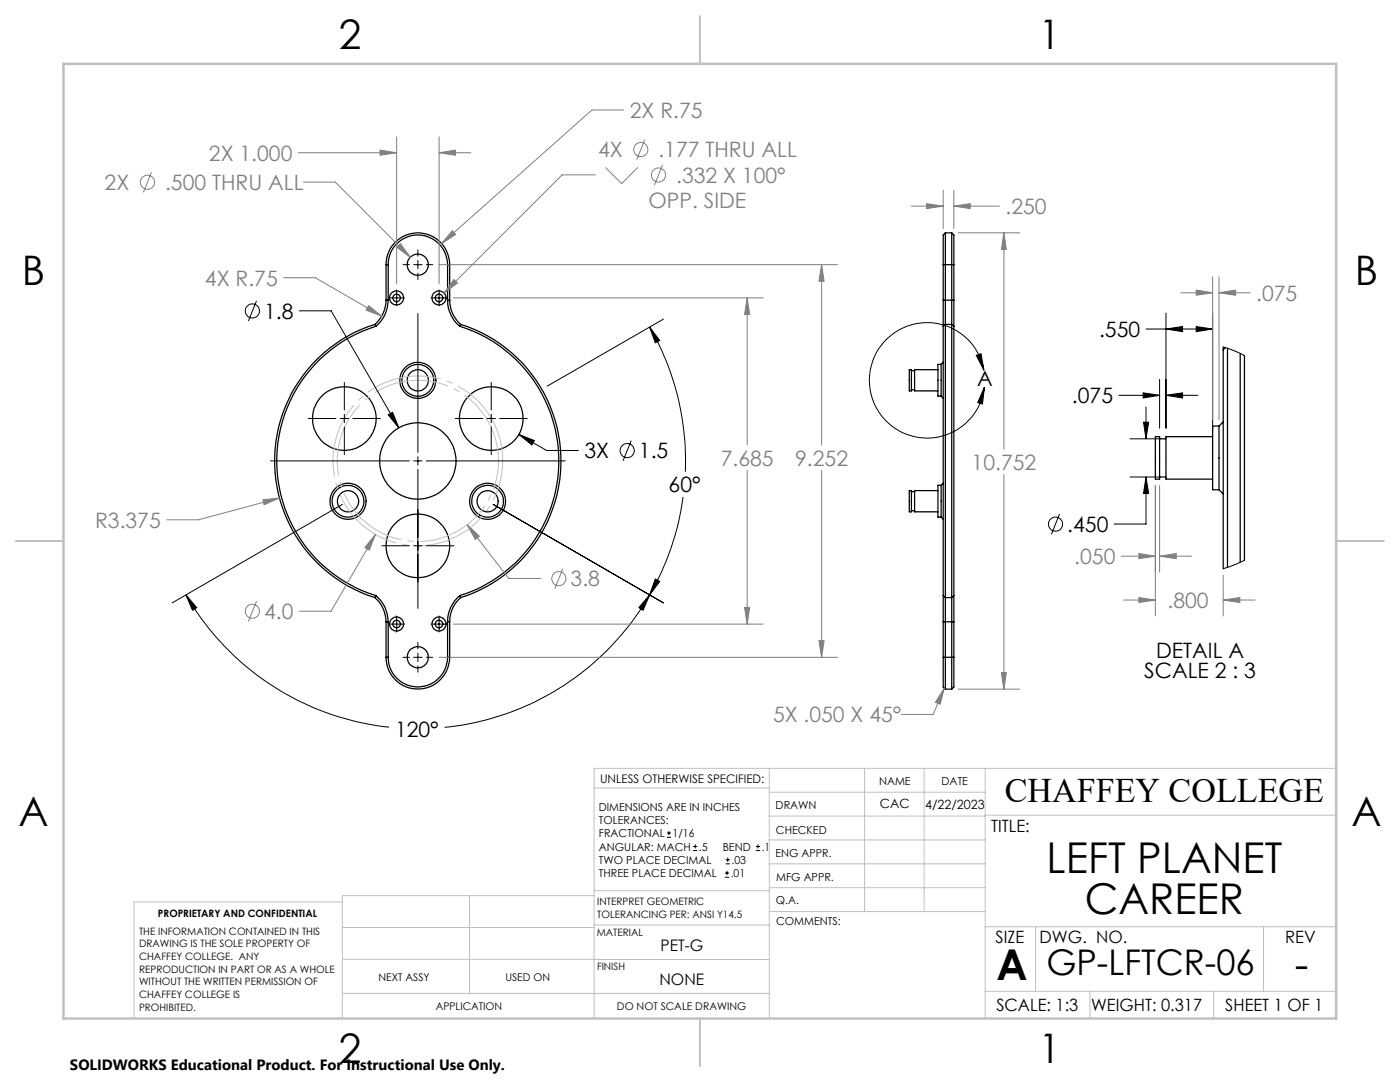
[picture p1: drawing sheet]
<svg xmlns="http://www.w3.org/2000/svg" width="279mm" height="216mm" viewBox="0 0 279 216" stroke-linecap="round" stroke-linejoin="round" font-family="sans-serif">
<g fill="none" stroke="#000" stroke-width=".25">
<path d="M77 52.8a6.4 6.4 0 0 1 6.4-6.3 6.4 6.4 0 0 1 6.3 6.3M77 59.9a6.6 6.6 0 0 1-2.2 4.8M77 59.9h.5M77 52.8v7.1M77 52.8h.5M77.5 59.9a6.7 6.7 0 0 1-2.5 5.2M77.5 52.8a5.9 5.9 0 0 1 5.9-5.9 5.9 5.9 0 0 1 5.9 5.9M77.5 52.8v7.1M89.3 59.9a6.9 6.9 0 0 0 2.4 5.2M89.3 52.8v7.1M89.3 59.9h.4M89.3 52.8h.4"/>
<path d="M89.7 59.9a6.4 6.4 0 0 0 2.2 4.8M89.7 52.8v7.1M188.2 59.9v5.2M188.2 59.9h2.2M188.2 52.8h2.2M188.2 52.8v7.1M188.7 46.5v18.2M188.7 46.5l-.5 .4v5.9M188.7 46.5h1.2M189.9 46.5v18.2M189.9 46.5l.5 .4v5.9M190.4 59.9v5.2"/>
<path d="M190.4 52.8v7.1M74.8 64.7a28.6 28.6 0 0 0-20 27.3 28.6 28.6 0 0 0 20 27.2M74.8 64.7l.2 .4M75 65.1a28.1 28.1 0 0 0-19.8 26.9 28.1 28.1 0 0 0 19.8 26.9M91.7 65.1a28.1 28.1 0 0 1 19.8 26.9 28.1 28.1 0 0 1-19.8 26.9M91.9 64.7a28.6 28.6 0 0 1 20 27.3 28.6 28.6 0 0 1-20 27.2M91.9 64.7l-.2 .4M181.5 73.8h.4v4.2h-.4zM181.9 74h.6M181.9 77.8h.6M187.2 73.8h-4.7v4.2h4.7M187.8 72.7v6.4"/>
<path d="M187.8 72.7h-.6v6.4h.6M187.8 79.1l.4 .4M188.2 65.1v53.8M188.2 72.3l-.4 .4M188.7 64.7v54.5M188.7 64.7h1.2M188.7 64.7l-.5 .4M189.9 64.7v54.5M189.9 64.7l.5 .4M190.4 65.1v53.8M244.1 69.8v43.7M244.1 69.3v.5"/>
<path d="M244.6 69.4l-.5 .4M245 69.5v43.7M247.5 70.5v41.7M248.4 70.9v40.9M181.5 97.9h.4v4.2h-.4zM181.9 98.1h.6M187.2 97.9h-4.7v4.2h4.7M187.8 96.8v6.4M187.8 96.8h-.6v6.4h.6M188.2 96.4l-.4 .4M230.6 87.1h.8v8.5h-.8zM231.4 87.6h1.3"/>
<path d="M231.4 95.2h1.3M242 87.1h-9.3v8.5h9.3M243.3 85v12.7M243.3 85h-1.3v12.7h1.3M243.3 97.7l.8 .9M244.1 84.2l-.8 .8M74.8 119.2a6.6 6.6 0 0 1 2.2 4.9M75 118.9a6.7 6.7 0 0 1 2.5 5.2M75 118.9l-.2 .3M91.7 118.9a6.9 6.9 0 0 0-2.4 5.2M91.7 118.9l.2 .3M91.9 119.2a6.4 6.4 0 0 0-2.2 4.9"/>
<path d="M181.9 101.9h.6M187.8 103.2l.4 .4M188.2 118.9v5.2M188.2 118.9l.5 .3M188.7 119.2v18.3M188.7 119.2h1.2M189.9 119.2v18.3M190.4 118.9v5.2M190.4 118.9l-.5 .3M77 131.2a6.4 6.4 0 0 0 6.4 6.3 6.4 6.4 0 0 0 6.3-6.3M77 131.2h.5M77 124.1h.5"/>
<path d="M77 124.1v7.1M77.5 131.2a5.9 5.9 0 0 0 5.9 5.9 5.9 5.9 0 0 0 5.9-5.9M77.5 124.1v7.1M89.3 124.1v7.1M89.3 131.2h.4M89.3 124.1h.4M89.7 124.1v7.1M188.2 131.2v5.9l.5 .4M188.2 131.2h2.2M188.2 124.1h2.2M188.2 124.1v7.1M188.7 137.5h1.2"/>
<path d="M190.4 131.2v5.9l-.5 .4M190.4 124.1v7.1"/>
<circle cx="79.1" cy="59.5" r="1.4"/>
<circle cx="79.2" cy="59.5" r=".75"/>
<circle cx="83.4" cy="52.8" r="2.12"/>
<circle cx="87.6" cy="59.5" r="1.4"/>
<circle cx="87.6" cy="59.5" r=".75"/>
<circle cx="83.4" cy="75.9" r="3.6"/>
<circle cx="83.4" cy="75.9" r="3.2"/>
<circle cx="83.4" cy="75.9" r="2.12"/>
<circle cx="68.7" cy="83.5" r="6.3"/>
<circle cx="83.4" cy="92" r="7.6"/>
<circle cx="98" cy="83.5" r="6.3"/>
<circle cx="69.5" cy="100" r="3.6"/>
<circle cx="69.5" cy="100" r="2.12"/>
<circle cx="69.5" cy="100" r="3.2"/>
<circle cx="83.4" cy="108.9" r="6.4"/>
<circle cx="97.3" cy="100" r="2.12"/>
<circle cx="97.3" cy="100" r="3.6"/>
<circle cx="97.3" cy="100" r="3.2"/>
<circle cx="79.1" cy="124.5" r="1.4"/>
<circle cx="79.2" cy="124.5" r=".75"/>
<circle cx="83.4" cy="131.1" r="2.11"/>
<circle cx="87.6" cy="124.5" r="1.4"/>
<circle cx="87.6" cy="124.5" r=".75"/>
</g>
<g fill="none" stroke="#000" stroke-width=".2">
<path d="M77.5 59.4h3.3M79.2 57.9v3.1M80.4 52.8h1.3M82.5 52.8h1.7M83.4 49.8v1.3M83.4 52v1.7M83.4 54.5v1.3M85.1 52.8h1.3M86 59.4h3.2M87.6 57.9v3.1M51.2 60l-1.6 4.1M59.7 62h6.4l13.5 23.4"/>
<path d="M68.7 76.3v5.5M83.4 62.5v27.8M98 76.3v5.5M129.6 65.3l2.1 2.6-.9 .5zM129.6 65.3a52.9 52.9 0 0 1 7.2 28.8M132.4 63.7l-23.2 13.3M194.8 70.9l1-.3 .6 3.3zM196.4 73.9a11.5 11.5 0 0 0-17.9-7.5 11.5 11.5 0 0 0 .6 19.4 11.5 11.5 0 0 0 17.4-8.5M196.5 77.3l-.4 3.3-1-.3zM223.3 78.9h8.1M228.1 78.4l3.3 .5-3.3 .5zM228.7 65.7h13.3"/>
<path d="M231.4 75.7v9.7M232.7 62.5v22.9M232.7 78.9h6.3M232.7 65.7l3.3-.5v1zM232.7 78.9l3.3-.5v1zM238.7 65.2l3.3 .5-3.3 .5zM242 62.5v23.4M244.1 69.3l2.1 .6 2.2 1M54 92h27.7M61.5 83.5h5.5M67.9 83.5h1.7M68.7 82.7v1.6"/>
<path d="M68.7 85.2v5.5M70.4 83.5h5.5M77.5 82.8l.9-.5 1.2 3.1zM82.5 92h1.7M83.4 91.1v1.7M83.4 93.7v27.7M85.1 92h27.7M90.8 83.5h5.5M97.2 83.5h1.7M98 82.7v1.6M98 85.2v5.5M99.7 83.5h5.5"/>
<path d="M103.5 86.7l3.1 1.2-.4 .9zM103.5 86.7l5.6 3.2h6.3M126 87.9l-1.6 4M136.3 99.2a52.7 52.7 0 0 1-6.7 19.5M225.5 95.2h5.9M225.5 87.6h5.9M228.2 84.2h1l-.5 3.4zM228.7 95.2l.5 3.3h-1zM228.7 95.2v9.4h-6.3M228.7 81.2v6.4M37.1 118.7l2.2 2.5-.9 .6zM37.1 118.7a53.5 53.5 0 0 0 40.5 26.4"/>
<path d="M68.3 100.6l-33.9 19.7M76.2 108.9h5.5M82.5 108.9h1.7M85.1 108.9h5.5M98.4 100.6l34 19.7M129.6 118.7l-1.3 3.1-.8-.6zM129.6 118.7a53.2 53.2 0 0 1-40.9 26.4M130.8 115.5l.9 .5-2.1 2.7zM211.5 102.6l-1.7 4M248.4 111.8l-2 .9-2.3 .8M77.5 124.5h3.3M79.2 122.9v3.2"/>
<path d="M80.4 131.2h1.3M82.5 131.2h1.7M83.4 128.2v1.3M83.4 130.3v1.7M83.4 132.9v1.2M85.1 131.2h1.3M86 124.5h3.2M87.6 122.9v3.2M133.1 167.1h.8M133.1 166.2h.8M133.5 165.8v.9M138.3 169.7h.8"/>
<path d="M138.3 168.9h.8M138.7 168.5v.8M144.7 175h.8M144.7 174.2h.8M144.8 172.4h.9M144.8 171.6h.9M145.1 173.8v.8M145.2 171.1v.9M150.8 169.7h.9M150.8 168.9h.9M151.3 168.5v.8"/>
<circle cx="50.4" cy="62" r="1.42"/>
<circle cx="125.2" cy="89.9" r="1.42"/>
<circle cx="210.6" cy="104.6" r="1.41"/>
</g>
<g fill="none" stroke="#808080" stroke-width=".2">
<path d="M30.2 34.4l-1.6 4M59.5 30.5h19.7M60.6 36.3h6.3l15 15M75.8 30l3.4 .5-3.4 .5zM79.2 27.3v29.3M87.6 30.5l3.3-.5v1zM87.6 27.3v29.3M87.6 30.5h6.4M118.8 34.9h-6.6l-23.6 23.6M120.8 33.4l3.3 3.3 3.2-3.3M124.5 21.9h-6.4l-30 26.7M128.7 27.8l-1.6 4.1"/>
<path d="M132.2 32.9l-1.6 4M188.2 38v7.6M190.4 38v7.6M56.6 55.4h6.3l13.3 7.7M79.9 48.6l2 2.7-2.7-1.9zM87.6 52.8h79.5M90.3 46l.6 .8-2.8 1.8zM90.5 59.4h61.8M90.6 55.8l.7 .7-2.7 2zM149.1 59.4l.5 3.4h-1zM149.1 59.4v29.4M164 52.8l.5 3.3h-1.1z"/>
<path d="M164 52.8v36M181.9 41.1h6.3M184.9 40.6l3.3 .5-3.3 .5zM190.4 41.1l3.2-.5v1zM190.4 41.1h9.1M191.2 46.5h12.3M200.3 46.5l.5 3.3h-1zM200.3 46.5v43.2M235.7 58.4h6.3M238.7 57.9l3.3 .5-3.3 .5zM242 55.2v28.5M243.3 58.4l3.3-.5v1z"/>
<path d="M243.3 55.2v28.5M243.3 58.4h6.2M73.6 61l2.6 2.1-3.1-1.2zM52.5 99.7l3.3-.3-3.1 1.3zM55.8 99.4l-16.2 4.3h-6.3M149.1 93.8v30.7M164 93.8v37.4M200.3 94.7v42.8M230.6 96.9v26M231.4 96.9v17.3M51.2 119.9l-1.6 4.1M74.9 106.6l-1.2 3.1-.9-.4z"/>
<path d="M74.9 106.6l-8.8 15.4h-6.4M93.2 104.7l2.5 2.3-.8 .6zM93.2 104.7l8.3 10.7h6.4M112.3 113.5l-1.6 4M223.8 111h6.8M224.2 119.7h6.4M227.3 110.5l3.3 .5-3.3 .5zM227.3 119.2l3.3 .5-3.3 .5zM231.4 111l3.3-.5v1zM231.4 111h6.4M244.1 119.7l3.3-.5v1zM244.1 114.8v8.1"/>
<path d="M244.1 119.7h6.4M87.6 131.2h79.5M90.5 124.5h61.8M148.6 121.2h1l-.5 3.3zM163.4 127.8h1.1l-.5 3.4zM188.5 137.3l-.9 3.2-.9-.4zM188.5 137.3l-2.3 5.3h-6.3M191.2 137.5h12.3M199.8 134.2h1l-.5 3.3z"/>
<circle cx="29.4" cy="36.4" r="1.41"/>
<circle cx="127.9" cy="29.8" r="1.42"/>
<circle cx="131.4" cy="34.9" r="1.4"/>
<circle cx="111.5" cy="115.5" r="1.41"/>
<circle cx="50.4" cy="122" r="1.41"/>
</g>
<path d="M99.6 87a16.9 16.9 0 0 0-28.3-6.9 16.9 16.9 0 0 0 7.5 28.2 16.9 16.9 0 0 0 21.1-20.2l-.3-1.1" fill="none" stroke="#c0c0c0" stroke-width=".2" stroke-dasharray="15.2 1.3 1.3 1.3" stroke-dashoffset="2" stroke-linecap="butt"/>
<path d="M98.8 87.3a16.1 16.1 0 0 0-26.9-6.6 16.1 16.1 0 0 0 7.1 26.8 16.1 16.1 0 0 0 20.1-19.1l-.3-1.1" fill="none" stroke="#c0c0c0" stroke-width=".2" stroke-dasharray="15.2 1.3 1.3 1.3" stroke-dashoffset="4.7" stroke-linecap="butt"/>
<g fill="none" stroke="#c0c0c0" stroke-width=".2">
<path d="M118.6 157.2h34.9M153.5 153.3v49.9M153.5 158.1h43.1M172.5 153.3v28.6M184.4 153.3v28.6M196.6 153.3v49.9M266.7 153.3h-148.1v49.9M68.3 180h-41.6v23.2M93.7 178.7v19.5M118.6 178.7h-50.3v24.5M118.6 177.7h35M153.5 167.6h43.1"/>
<path d="M153.5 162.8h43.1M153.5 172.4h43.1M153.5 177.1h43.1M196.6 162.7h70.1M68.3 198.2h85.2M68.3 191.4l85.2 .1M68.3 185.1h50.3M118.6 184.6h35M153.6 181.9h43M196.6 197.8h70.1M196.6 184.9h70.1M206.7 184.9v12.9"/>
<path d="M217.5 197.8v5.4M242.2 197.8v5.4M252.2 184.9v12.9"/>
</g>
<path d="M139.7 3.2v9.5M3.1 107.9h9.6M266.7 107.9h9.5M139.7 203.2v9.6" fill="none" stroke="#c0c0c0" stroke-width=".25"/>
<path d="M12.7 12.7h254v190.5h-254z" fill="none" stroke="#c0c0c0" stroke-width=".5"/>
<path d="M194.8 70.9l1-.3 .6 3.3zM196.5 77.3l-.4 3.3-1-.3z" fill="#000"/>
<path d="M74.9 106.6l-2.1 2.7 .9 .4zM93.2 104.7l1.7 2.9 .8-.6z" fill="#808080"/>
<path d="M37.1 118.7l2.2 2.5-.9 .6zM129.6 118.7l-1.3 3.1-.8-.6zM77.5 82.8l2.1 2.6-1.2-3.1zM130.8 115.5l.9 .5-2.1 2.7zM129.6 65.3l2.1 2.6-.9 .5zM103.5 86.7l2.7 2.1 .4-.9zM238.7 65.2l3.3 .5-3.3 .5zM232.7 65.7l3.3-.5v1zM228.1 78.4l3.3 .5-3.3 .5zM232.7 78.9l3.3-.5v1zM228.7 95.2l.5 3.3h-1zM228.2 84.2h1l-.5 3.4z" fill="#000"/>
<path d="M79.9 48.6l-.7 .8 2.7 1.9zM90.6 55.8l-2 2.7 2.7-2zM75.8 30l3.4 .5-3.4 .5zM87.6 30.5l3.3-.5v1zM149.1 59.4l.5 3.4h-1zM148.6 121.2h1l-.5 3.3zM164 52.8l.5 3.3h-1.1zM163.4 127.8h1.1l-.5 3.4zM52.5 99.7l.2 1 3.1-1.3zM73.6 61l-.5 .9 3.1 1.2zM90.3 46l-2.2 2.6 2.8-1.8zM200.3 46.5l.5 3.3h-1zM199.8 134.2h1l-.5 3.3zM184.9 40.6l3.3 .5-3.3 .5zM190.4 41.1l3.2-.5v1zM188.5 137.3l-.9 3.2-.9-.4zM227.3 110.5l3.3 .5-3.3 .5zM231.4 111l3.3-.5v1zM243.3 58.4l3.3-.5v1zM238.7 57.9l3.3 .5-3.3 .5zM227.3 119.2l3.3 .5-3.3 .5zM244.1 119.7l3.3-.5v1z" fill="#808080"/>
<g font-size="8.5">
<text x="208.9" y="174.2">LEFT PLANET</text>
<text x="216.5" y="182.3">CAREER</text>
<text x="198.9" y="195.5">A</text>
<text x="258.4" y="195.4">-</text>
</g>
<g font-size="8.1">
<text x="67.6" y="9.7">2</text>
<text x="207.3" y="9.7">1</text>
<text x="4.4" y="57">B</text>
<text x="270.4" y="57">B</text>
<text x="3.7" y="164.9">A</text>
<text x="269.7" y="164.9">A</text>
<text x="67.6" y="212.2">2</text>
<text x="207.3" y="212.2">1</text>
</g>
<text font-size="7.1" x="208.8" y="194.6">GP-LFTCR-06</text>
<text font-size="6.9" x="200.5" y="160.1">CHAFFEY COLLEGE</text>
<g font-size="4.2" fill="#808080">
<text x="125.7" y="23.5">2X R.75</text>
<text x="41.7" y="32">2X 1.000</text>
<text x="119.3" y="31.4">4X</text>
<text x="131.4" y="31.4">.177 THRU ALL</text>
<text x="20.9" y="37.9">2X</text>
<text x="32.9" y="37.9">.500 THRU ALL</text>
<text x="129.4" y="41.5">OPP. SIDE</text>
<text x="134.9" y="36.5">.332 X 100°</text>
<text x="200.7" y="42.7">.250</text>
<text x="40.9" y="57">4X R.75</text>
<text x="250.7" y="60">.075</text>
<text x="143.8" y="92.9">7.685</text>
<text x="158.7" y="92.9">9.252</text>
<text x="193.9" y="93.8">10.752</text>
<text x="19" y="105.3">R3.375</text>
<text x="214.4" y="112.6">.050</text>
<text x="113.9" y="117">3.8</text>
<text x="52.7" y="123.5">4.0</text>
<text x="233" y="121.3">.800</text>
<text x="154.3" y="144.1">5X .050 X 45°</text>
</g>
<g font-size="4.2">
<text x="52.7" y="63.6">1.8</text>
<text x="219.4" y="67.3">.550</text>
<text x="195" y="77.1">A</text>
<text x="213.9" y="80.5">.075</text>
<text x="116.6" y="91.4">3X</text>
<text x="127.5" y="91.4">1.5</text>
<text x="133.4" y="98.2">60°</text>
<text x="213" y="106.1">.450</text>
<text x="230.7" y="131.2">DETAIL A</text>
<text x="228.4" y="135.4">SCALE 2 : 3</text>
<text x="78.8" y="147">120°</text>
</g>
<g font-size="3.4">
<text x="197.8" y="166">TITLE:</text>
<text x="198.7" y="188.1">SIZE</text>
<text x="207.5" y="188.1">DWG. NO.</text>
<text x="256.5" y="188.2">REV</text>
<text x="198.8" y="201.7">SCALE: 1:3</text>
<text x="217.7" y="201.8">WEIGHT: 0.317</text>
<text x="244.5" y="201.7">SHEET 1 OF 1</text>
</g>
<g font-size="3.2">
<text x="131.8" y="189.8">PET-G</text>
<text x="131.6" y="196.6">NONE</text>
</g>
<text font-size="3" x="14" y="213.5">SOLIDWORKS Educational Product. For Instructional Use Only.</text>
<g font-size="2.5">
<text x="175.6" y="161.3">CAC</text>
<text x="184.6" y="161.4">4/22/2023</text>
</g>
<text font-size="2.4" x="119.8" y="156.2">UNLESS OTHERWISE SPECIFIED:</text>
<g font-size="2.2">
<text x="119.5" y="161.8">DIMENSIONS ARE IN INCHES</text>
<text x="154.8" y="161.4">DRAWN</text>
<text x="175.4" y="156.6">NAME</text>
<text x="187.9" y="156.7">DATE</text>
<text x="119.5" y="164.4">TOLERANCES:</text>
<text x="119.5" y="167.1">FRACTIONAL</text>
<text x="134.2" y="167.1">1/16</text>
<text x="154.9" y="166.3">CHECKED</text>
<text x="119.5" y="172.4">TWO PLACE DECIMAL</text>
<text x="119.5" y="169.7">ANGULAR: MACH</text>
<text x="139.5" y="169.7">.5</text>
<text x="144.2" y="169.7">BEND</text>
<text x="146" y="172.4">.03</text>
<text x="152" y="169.7">.1</text>
<text x="154.8" y="171">ENG APPR.</text>
<text x="119.5" y="175">THREE PLACE DECIMAL</text>
<text x="145.8" y="175">.01</text>
<text x="154.9" y="175.7">MFG APPR.</text>
<text x="154.9" y="180.4">Q.A.</text>
<text x="154.9" y="184.6">COMMENTS:</text>
</g>
<g font-size="2.1">
<text x="75.5" y="195.7">NEXT ASSY</text>
<text x="100.9" y="195.7">USED ON</text>
<text x="86.9" y="201.5">APPLICATION</text>
<text x="123.1" y="201.6">DO NOT SCALE DRAWING</text>
</g>
<g font-size="2">
<text x="31.5" y="182.9">PROPRIETARY AND CONFIDENTIAL</text>
<text x="119.2" y="180.6">INTERPRET GEOMETRIC</text>
<text x="119.2" y="183.1">TOLERANCING PER: ANSI Y14.5</text>
<text x="27.8" y="186.5">THE INFORMATION CONTAINED IN THIS</text>
<text x="27.8" y="189">DRAWING IS THE SOLE PROPERTY OF</text>
<text x="27.8" y="191.6">CHAFFEY COLLEGE. ANY</text>
<text x="119.1" y="186.7">MATERIAL</text>
<text x="27.8" y="194.1">REPRODUCTION IN PART OR AS A WHOLE</text>
<text x="27.8" y="196.6">WITHOUT THE WRITTEN PERMISSION OF</text>
<text x="119.1" y="193.5">FINISH</text>
<text x="27.8" y="199.1">CHAFFEY COLLEGE IS</text>
<text x="27.8" y="201.7">PROHIBITED.</text>
</g>
</svg>
